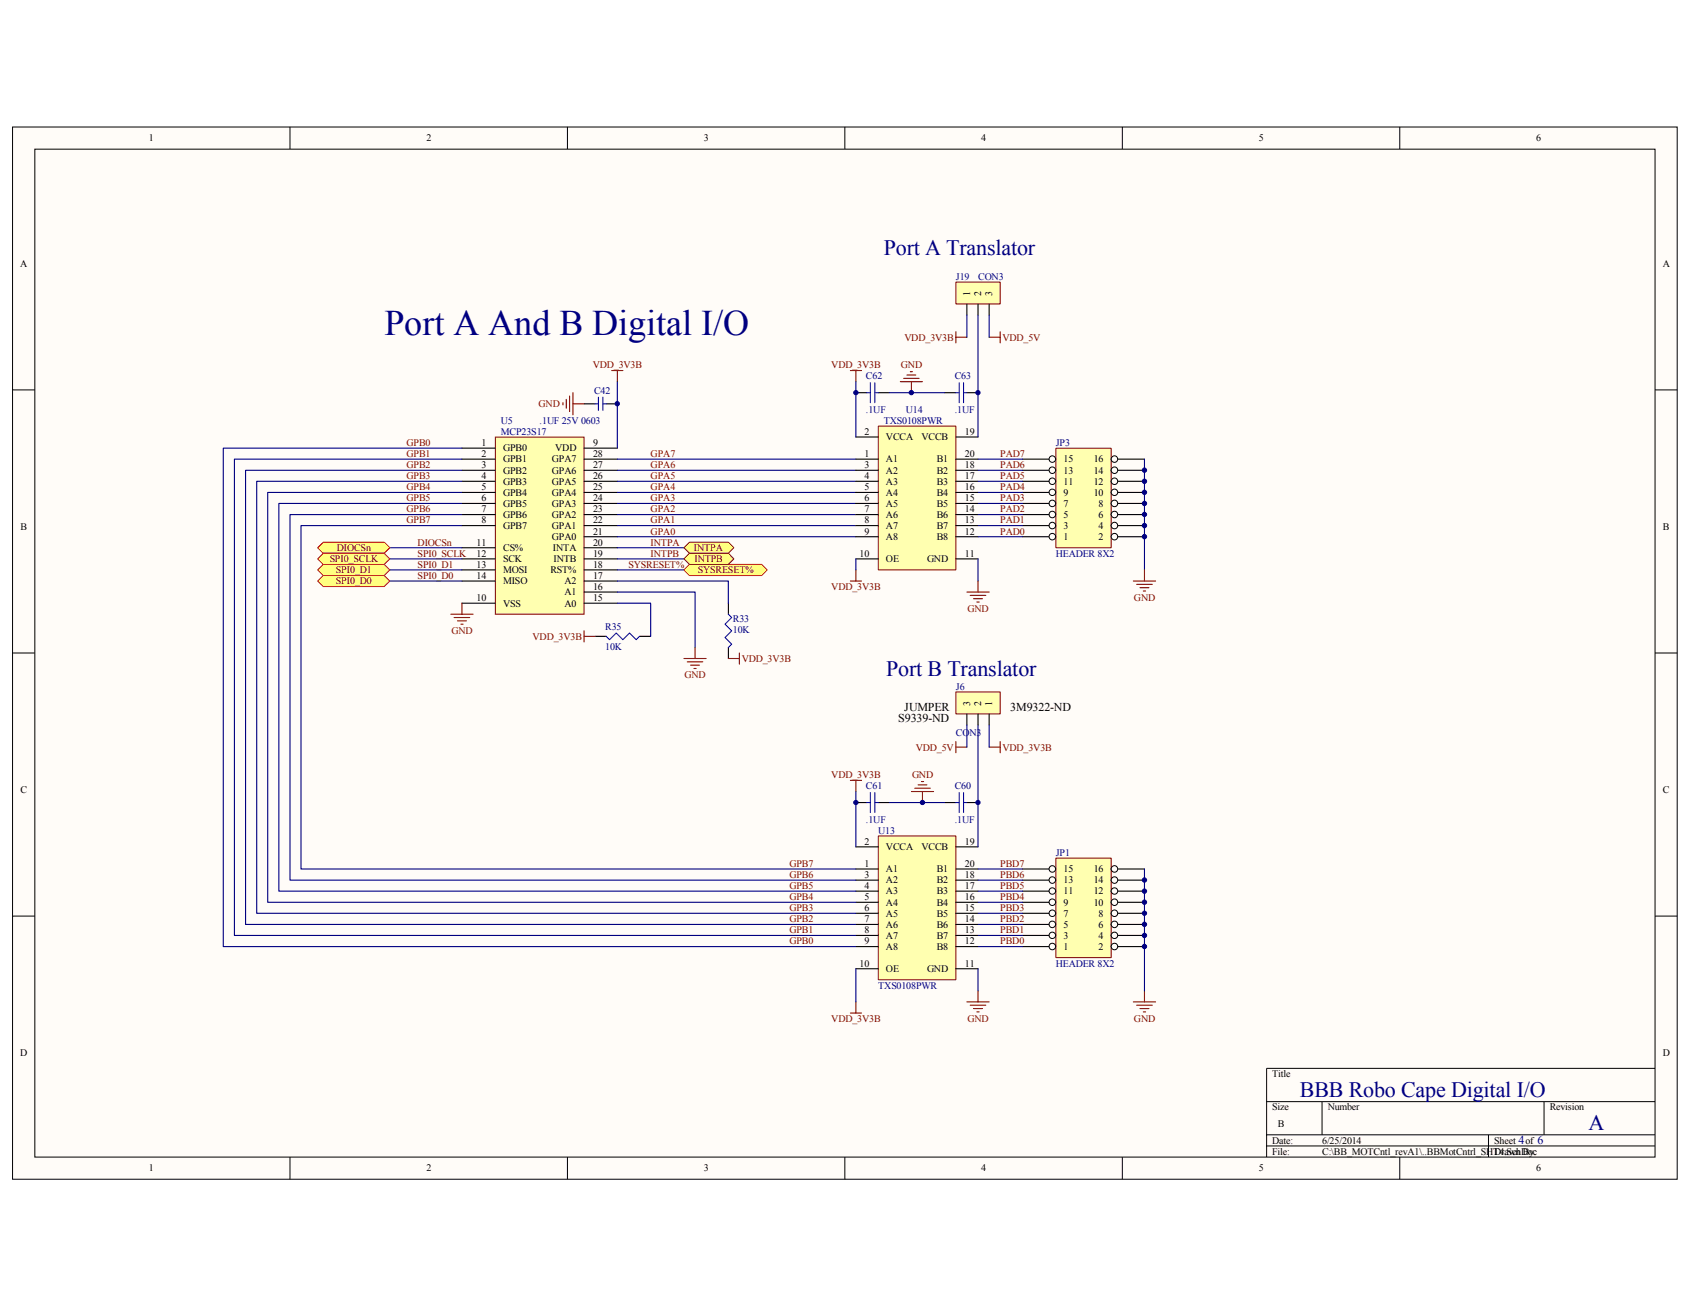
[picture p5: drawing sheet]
<svg xmlns="http://www.w3.org/2000/svg" width="279mm" height="216mm" viewBox="0 0 279 216" stroke-linecap="round" stroke-linejoin="round" font-family="sans-serif">
<path d="M2.1 21h275.2v173.9h-275.2z" fill="#fffcf8"/>
<path d="M2.1 21h275.2v173.9h-275.2z" fill="none" stroke="#000" stroke-width=".17"/>
<path d="M5.8 24.7h267.8v166.6h-267.8z" fill="#fffcf8"/>
<g fill="none" stroke="#000" stroke-width=".17">
<path d="M5.8 24.7h267.8v166.6h-267.8zM47.9 21v3.6M93.8 21v3.6M139.7 21v3.6M185.5 21v3.6M231.4 21v3.6M2.1 64.5h3.6M273.6 64.5h3.7M2.1 107.9h3.6M273.6 107.9h3.7M2.1 151.4h3.6M273.6 151.4h3.7"/>
<path d="M273.6 176.6h-64.2v14.7M47.9 191.3v3.6M93.8 191.3v3.6M139.7 191.3v3.6M185.5 191.3v3.6M209.4 182.1h64.2M209.4 187.6h64.2M209.4 189.4h64.2M218.6 182.1v5.5M231.4 191.3v3.6M246.1 187.6v3.7M255.3 182.1v5.5"/>
</g>
<path d="M81.9 72.3h14.7v29.2h-14.7z" fill="#ffffb0"/>
<path d="M81.9 72.3h14.7v29.2h-14.7z" fill="none" stroke="#800000" stroke-width=".17"/>
<g fill="none" stroke="#000" stroke-width=".18">
<path d="M76.4 74.1h5.5M76.4 75.9h5.5M76.4 77.7h5.5M76.4 79.6h5.5M96.6 74.1h5.5M96.6 75.9h5.5M96.6 77.7h5.5M96.6 79.6h5.5M96.6 66.8h1.8M100.2 66.8h1.9M76.4 81.4h5.5M76.4 83.2h5.5"/>
<path d="M76.4 85.1h5.5M76.4 86.9h5.5M76.4 99.7h5.5M76.4 90.6h5.5M76.4 92.4h5.5M76.4 94.2h5.5M76.4 96.1h5.5M96.6 81.4h5.5M96.6 83.2h5.5M96.6 85.1h5.5M96.6 86.9h5.5M96.6 99.7h5.5"/>
<path d="M96.6 90.6h5.5M96.6 92.4h5.5M96.6 94.2h5.5M96.6 96.1h5.5M96.6 97.9h5.5M96.6 88.7h5.5M120.4 99.7v1.8M98.4 105.2h1.8M105.7 105.2h1.9M120.4 107v1.9"/>
</g>
<g fill="none" stroke="#800000" stroke-width=".18">
<path d="M93.1 66.6v.3M93.6 66v1.5M94.2 65.5v2.5M94.7 64.9v3.7M94.7 66.8h1.9M101.1 61.3h1.9M102.1 61.3v1.8M76.4 99.7v1.8M74.5 101.5h3.7M75.1 102.1h2.6M75.6 102.6h1.5M76.2 103.2h.4"/>
<path d="M96.6 104.3v1.8M96.6 105.2h1.8M113.1 108.9h3.6M113.6 109.4h2.6M114.2 110h1.4M114.7 110.5h.4M114.9 107v1.9"/>
</g>
<path d="M98.4 66.8h.5M98.9 65.7v2.1M99.7 65.7v2.1M99.7 66.8h.5M100.2 105.2l.6 .5 1.1-1.1 1.1 1.1 1.1-1.1 1.1 1.1 .5-.5M120.4 101.5l.6 .6-1.1 1.1 1.1 1.1-1.1 1.1 1.1 1.1-.6 .5" fill="none" stroke="#00f" stroke-width=".18"/>
<g fill="none" stroke="#000080" stroke-width=".18">
<path d="M102.1 63.1v11M102.1 75.9h39.4M102.1 77.7h39.4M102.1 79.6h39.4M64.5 96.1h11.9M64.5 94.2h11.9M64.5 92.4h11.9M64.5 90.6h11.9M102.1 97.9h12.8v9.1M102.1 94.2h11M102.1 92.4h11M102.1 90.6h11"/>
<path d="M102.1 81.4h39.4M102.1 83.2h39.4M102.1 85.1h39.4M102.1 86.9h39.4M102.1 88.7h39.4"/>
</g>
<path d="M174.6 141.9h9.1v16.4h-9.1z" fill="#ffffb0"/>
<path d="M174.6 141.9h9.1v16.4h-9.1z" fill="none" stroke="#800000" stroke-width=".17"/>
<path d="M169 156.5h5.5" fill="none" stroke="#000" stroke-width=".18"/>
<circle cx="174" cy="156.5" r=".54" fill="#fffcf8"/>
<circle cx="174" cy="156.5" r=".54" fill="none" stroke="#000" stroke-width=".17"/>
<path d="M183.7 156.5h5.5" fill="none" stroke="#000" stroke-width=".18"/>
<circle cx="184.2" cy="156.5" r=".54" fill="#fffcf8"/>
<circle cx="184.2" cy="156.5" r=".54" fill="none" stroke="#000" stroke-width=".17"/>
<path d="M169 154.6h5.5" fill="none" stroke="#000" stroke-width=".18"/>
<circle cx="174" cy="154.6" r=".54" fill="#fffcf8"/>
<circle cx="174" cy="154.6" r=".54" fill="none" stroke="#000" stroke-width=".17"/>
<path d="M183.7 154.6h5.5" fill="none" stroke="#000" stroke-width=".18"/>
<circle cx="184.3" cy="154.6" r=".53" fill="#fffcf8"/>
<circle cx="184.3" cy="154.6" r=".53" fill="none" stroke="#000" stroke-width=".17"/>
<path d="M169 152.8h5.5" fill="none" stroke="#000" stroke-width=".18"/>
<circle cx="174" cy="152.8" r=".54" fill="#fffcf8"/>
<circle cx="174" cy="152.8" r=".54" fill="none" stroke="#000" stroke-width=".17"/>
<path d="M183.7 152.8h5.5" fill="none" stroke="#000" stroke-width=".18"/>
<circle cx="184.2" cy="152.8" r=".54" fill="#fffcf8"/>
<circle cx="184.2" cy="152.8" r=".54" fill="none" stroke="#000" stroke-width=".17"/>
<path d="M169 151h5.5" fill="none" stroke="#000" stroke-width=".18"/>
<circle cx="174" cy="151" r=".54" fill="#fffcf8"/>
<circle cx="174" cy="151" r=".54" fill="none" stroke="#000" stroke-width=".17"/>
<path d="M183.7 151h5.5" fill="none" stroke="#000" stroke-width=".18"/>
<circle cx="184.2" cy="151" r=".54" fill="#fffcf8"/>
<circle cx="184.2" cy="151" r=".54" fill="none" stroke="#000" stroke-width=".17"/>
<path d="M169 149.2h5.5" fill="none" stroke="#000" stroke-width=".18"/>
<circle cx="174" cy="149.1" r=".54" fill="#fffcf8"/>
<circle cx="174" cy="149.1" r=".54" fill="none" stroke="#000" stroke-width=".17"/>
<path d="M183.7 149.2h5.5" fill="none" stroke="#000" stroke-width=".18"/>
<circle cx="184.2" cy="149.1" r=".54" fill="#fffcf8"/>
<circle cx="184.2" cy="149.1" r=".54" fill="none" stroke="#000" stroke-width=".17"/>
<path d="M169 147.3h5.5" fill="none" stroke="#000" stroke-width=".18"/>
<circle cx="174" cy="147.3" r=".54" fill="#fffcf8"/>
<circle cx="174" cy="147.3" r=".54" fill="none" stroke="#000" stroke-width=".17"/>
<path d="M183.7 147.3h5.5" fill="none" stroke="#000" stroke-width=".18"/>
<circle cx="184.3" cy="147.3" r=".53" fill="#fffcf8"/>
<circle cx="184.3" cy="147.3" r=".53" fill="none" stroke="#000" stroke-width=".17"/>
<path d="M169 145.5h5.5" fill="none" stroke="#000" stroke-width=".18"/>
<circle cx="174" cy="145.5" r=".54" fill="#fffcf8"/>
<circle cx="174" cy="145.5" r=".54" fill="none" stroke="#000" stroke-width=".17"/>
<path d="M183.7 145.5h5.5" fill="none" stroke="#000" stroke-width=".18"/>
<circle cx="184.2" cy="145.5" r=".54" fill="#fffcf8"/>
<circle cx="184.2" cy="145.5" r=".54" fill="none" stroke="#000" stroke-width=".17"/>
<path d="M169 143.7h5.5" fill="none" stroke="#000" stroke-width=".18"/>
<circle cx="174" cy="143.7" r=".54" fill="#fffcf8"/>
<circle cx="174" cy="143.7" r=".54" fill="none" stroke="#000" stroke-width=".17"/>
<path d="M183.7 143.7h5.5" fill="none" stroke="#000" stroke-width=".18"/>
<circle cx="184.2" cy="143.7" r=".54" fill="#fffcf8"/>
<circle cx="184.2" cy="143.7" r=".54" fill="none" stroke="#000" stroke-width=".17"/>
<path d="M174.6 74.1h9.1v16.5h-9.1z" fill="#ffffb0"/>
<path d="M174.6 74.1h9.1v16.5h-9.1z" fill="none" stroke="#800000" stroke-width=".17"/>
<path d="M169 88.7h5.5" fill="none" stroke="#000" stroke-width=".18"/>
<circle cx="174" cy="88.7" r=".54" fill="#fffcf8"/>
<circle cx="174" cy="88.7" r=".54" fill="none" stroke="#000" stroke-width=".17"/>
<path d="M183.7 88.7h5.5" fill="none" stroke="#000" stroke-width=".18"/>
<circle cx="184.2" cy="88.7" r=".54" fill="#fffcf8"/>
<circle cx="184.2" cy="88.7" r=".54" fill="none" stroke="#000" stroke-width=".17"/>
<path d="M169 86.9h5.5" fill="none" stroke="#000" stroke-width=".18"/>
<circle cx="174" cy="86.9" r=".54" fill="#fffcf8"/>
<circle cx="174" cy="86.9" r=".54" fill="none" stroke="#000" stroke-width=".17"/>
<path d="M183.7 86.9h5.5" fill="none" stroke="#000" stroke-width=".18"/>
<circle cx="184.2" cy="86.9" r=".54" fill="#fffcf8"/>
<circle cx="184.2" cy="86.9" r=".54" fill="none" stroke="#000" stroke-width=".17"/>
<path d="M169 85.1h5.5" fill="none" stroke="#000" stroke-width=".18"/>
<circle cx="174" cy="85.1" r=".54" fill="#fffcf8"/>
<circle cx="174" cy="85.1" r=".54" fill="none" stroke="#000" stroke-width=".17"/>
<path d="M183.7 85.1h5.5" fill="none" stroke="#000" stroke-width=".18"/>
<circle cx="184.2" cy="85.1" r=".54" fill="#fffcf8"/>
<circle cx="184.2" cy="85.1" r=".54" fill="none" stroke="#000" stroke-width=".17"/>
<path d="M169 83.2h5.5" fill="none" stroke="#000" stroke-width=".18"/>
<circle cx="174" cy="83.2" r=".54" fill="#fffcf8"/>
<circle cx="174" cy="83.2" r=".54" fill="none" stroke="#000" stroke-width=".17"/>
<path d="M183.7 83.2h5.5" fill="none" stroke="#000" stroke-width=".18"/>
<circle cx="184.2" cy="83.2" r=".54" fill="#fffcf8"/>
<circle cx="184.2" cy="83.2" r=".54" fill="none" stroke="#000" stroke-width=".17"/>
<path d="M169 81.4h5.5" fill="none" stroke="#000" stroke-width=".18"/>
<circle cx="174" cy="81.4" r=".54" fill="#fffcf8"/>
<circle cx="174" cy="81.4" r=".54" fill="none" stroke="#000" stroke-width=".17"/>
<path d="M183.7 81.4h5.5" fill="none" stroke="#000" stroke-width=".18"/>
<circle cx="184.3" cy="81.4" r=".53" fill="#fffcf8"/>
<circle cx="184.3" cy="81.4" r=".53" fill="none" stroke="#000" stroke-width=".17"/>
<path d="M169 79.6h5.5" fill="none" stroke="#000" stroke-width=".18"/>
<circle cx="174" cy="79.6" r=".54" fill="#fffcf8"/>
<circle cx="174" cy="79.6" r=".54" fill="none" stroke="#000" stroke-width=".17"/>
<path d="M183.7 79.6h5.5" fill="none" stroke="#000" stroke-width=".18"/>
<circle cx="184.2" cy="79.6" r=".54" fill="#fffcf8"/>
<circle cx="184.2" cy="79.6" r=".54" fill="none" stroke="#000" stroke-width=".17"/>
<path d="M169 77.7h5.5" fill="none" stroke="#000" stroke-width=".18"/>
<circle cx="174" cy="77.7" r=".54" fill="#fffcf8"/>
<circle cx="174" cy="77.7" r=".54" fill="none" stroke="#000" stroke-width=".17"/>
<path d="M183.7 77.7h5.5" fill="none" stroke="#000" stroke-width=".18"/>
<circle cx="184.2" cy="77.7" r=".54" fill="#fffcf8"/>
<circle cx="184.2" cy="77.7" r=".54" fill="none" stroke="#000" stroke-width=".17"/>
<path d="M169 75.9h5.5" fill="none" stroke="#000" stroke-width=".18"/>
<circle cx="174" cy="75.9" r=".54" fill="#fffcf8"/>
<circle cx="174" cy="75.9" r=".54" fill="none" stroke="#000" stroke-width=".17"/>
<path d="M183.7 75.9h5.5" fill="none" stroke="#000" stroke-width=".18"/>
<circle cx="184.2" cy="75.9" r=".54" fill="#fffcf8"/>
<circle cx="184.2" cy="75.9" r=".54" fill="none" stroke="#000" stroke-width=".17"/>
<path d="M145.2 70.5h12.8v23.7h-12.8z" fill="#ffffb0"/>
<path d="M145.2 70.4h12.8v23.8h-12.8z" fill="none" stroke="#800000" stroke-width=".17"/>
<g fill="none" stroke="#000" stroke-width=".18">
<path d="M141.5 75.9h3.7M141.5 72.2h3.7M141.5 77.7h3.7M141.5 79.6h3.7M158 75.9h3.7M158 72.2h3.7M158 77.7h3.7M158 79.6h3.7M141.5 81.4h3.7M141.5 83.2h3.7M141.5 85.1h3.7M141.5 86.9h3.7"/>
<path d="M141.5 88.7h3.7M141.5 92.4h3.7M158 81.4h3.7M158 83.2h3.7M158 85.1h3.7M158 86.9h3.7M158 88.7h3.7M158 92.4h3.7"/>
</g>
<path d="M145.2 138.2h12.8v23.8h-12.8z" fill="#ffffb0"/>
<path d="M145.2 138.2h12.8v23.8h-12.8z" fill="none" stroke="#800000" stroke-width=".17"/>
<g fill="none" stroke="#000" stroke-width=".18">
<path d="M141.5 64.9h1.8M145.2 64.9h1.8M156.2 64.9h1.8M159.9 64.9h1.8M141.5 140h3.7M141.5 132.7h1.8M145.2 132.7h1.8M156.2 132.7h1.8M158 140h3.7M159.9 132.7h1.8M141.5 143.7h3.7M141.5 145.5h3.7"/>
<path d="M141.5 147.3h3.7M141.5 149.2h3.7M141.5 151h3.7M141.5 152.8h3.7M141.5 154.6h3.7M141.5 156.5h3.7M158 143.7h3.7M158 145.5h3.7M158 147.3h3.7M158 149.2h3.7M158 151h3.7M158 152.8h3.7"/>
<path d="M158 154.6h3.7M158 156.5h3.7M141.5 160.1h3.7M158 160.1h3.7"/>
</g>
<g fill="none" stroke="#000080" stroke-width=".18">
<path d="M141.5 63.1v9.1M147 64.9h9.2M161.7 75.9h7.3M161.7 77.7h7.3M161.7 79.6h7.3M189.2 75.9v18.3M102.1 96.1h18.3v3.6M102.1 99.7h5.5v5.5M141.5 92.4v1.8M161.7 81.4h7.3M161.7 83.2h7.3M161.7 85.1h7.3"/>
<path d="M161.7 86.9h7.3M161.7 88.7h7.3M161.7 92.4v3.7M161.7 119.8v20.2M141.5 130.9v9.1M147 132.7h9.2M161.7 143.7h7.3M161.7 145.5h7.3M161.7 147.3h7.3M161.7 149.2h7.3M161.7 151h7.3M161.7 152.8h7.3"/>
<path d="M161.7 154.6h7.3M161.7 156.5h7.3M189.2 143.7v20.1M141.5 160.1v5.5M161.7 160.1v3.7"/>
</g>
<g fill="none" stroke="#800000" stroke-width=".18">
<path d="M158 55.8h1.9M158 54.8v1.9M163.5 55.8h1.9M165.4 54.8v1.9M140.6 61.3h1.8M141.5 61.3v1.8M148.8 63.1h3.7M149.4 62.5h2.6M149.9 62h1.5M150.5 61.4h.4M150.7 63.1v1.8M140.6 96.1h1.8"/>
<path d="M141.5 94.2v1.9M159.9 97.9h3.6M160.4 98.4h2.6M161 99h1.4M161.5 99.5h.4M161.7 96.1v1.8M187.4 96.1h3.7M187.9 96.6h2.6M188.5 97.2h1.4M189 97.7h.4M189.2 94.2v1.9M120.4 108.9h1.8"/>
<path d="M122.2 107.9v1.9M140.6 129h1.8M141.5 129v1.9M150.7 130.9h3.6M151.2 130.3h2.6M151.8 129.8h1.4M152.3 129.2h.4M152.5 130.9v1.8M140.6 167.5h1.8M141.5 165.6v1.9M159.9 165.6h3.6M160.4 166.2h2.6"/>
<path d="M161 166.7h1.4M161.5 167.3h.4M161.7 163.8v1.8M187.4 165.6h3.7M187.9 166.2h2.6M188.5 166.7h1.4M189 167.3h.4M189.2 163.8v1.8"/>
</g>
<g fill="none" stroke="#00f" stroke-width=".18">
<path d="M143.3 64.9h.6M143.9 63.3v3.3M144.6 63.3v3.3M144.6 64.9h.6M158 64.9h.6M158.6 63.3v3.3M159.3 63.3v3.3M159.3 64.9h.6M143.3 132.7h.6M143.9 131v3.3M144.6 132.7h.6M144.6 131v3.3"/>
<path d="M158 132.7h.6M158.6 131v3.3M159.3 132.7h.6M159.3 131v3.3"/>
</g>
<path d="M158.1 46.7h7.3v3.5h-7.3z" fill="#ffffb0"/>
<path d="M158 46.6h7.4v3.6h-7.4z" fill="none" stroke="#800000" stroke-width=".17"/>
<path d="M159.9 50.3v1.8M161.7 50.3v1.8M163.5 50.3v1.8" fill="none" stroke="#000" stroke-width=".18"/>
<path d="M159.9 52.1v3.7M161.7 52.1v20.1M163.5 52.1v3.7" fill="none" stroke="#000080" stroke-width=".18"/>
<path d="M158 122.6v1.8M158 123.5h1.9M163.5 123.5h1.9M165.4 122.6v1.8" fill="none" stroke="#800000" stroke-width=".18"/>
<path d="M158.1 114.4h7.3v3.6h-7.3z" fill="#ffffb0"/>
<path d="M158 114.4h7.4v3.6h-7.4z" fill="none" stroke="#800000" stroke-width=".17"/>
<path d="M159.9 118v1.8M161.7 118v1.8M163.5 118v1.8" fill="none" stroke="#000" stroke-width=".18"/>
<path d="M76.4 79.6h-34v71.4h99.1M76.4 77.7h-35.8v75.1h100.9M76.4 75.9h-37.6v78.7h102.7M76.4 74.1h-39.5v82.4h104.6M76.4 86.9h-26.6v56.8h91.7M76.4 85.1h-28.5v60.4h93.6M76.4 83.2h-30.3v64.1h95.4M76.4 81.4h-32.1v67.8h97.2M159.9 119.8v3.7M163.5 119.8v3.7" fill="none" stroke="#000080" stroke-width=".18"/>
<path d="M52.5 90.6l.9-1h10.1l1 1-1 .9h-10.1z" fill-rule="evenodd" fill="#ffff80"/>
<path d="M52.5 90.6l.9-1h10.1l1 1-1 .9h-10.1z" fill="none" stroke="#f00" stroke-width=".17"/>
<path d="M52.5 96.1l.9-1h10.1l1 1-1 .9h-10.1z" fill-rule="evenodd" fill="#ffff80"/>
<path d="M52.5 96.1l.9-1h10.1l1 1-1 .9h-10.1z" fill="none" stroke="#f00" stroke-width=".17"/>
<path d="M113.1 94.2l.9-.9h11.9l.9 .9-.9 .9h-11.9z" fill-rule="evenodd" fill="#ffff80"/>
<path d="M113.1 94.2l.9-.9h11.9l.9 .9-.9 .9h-11.9z" fill="none" stroke="#f00" stroke-width=".17"/>
<path d="M52.5 94.2l.9-.9h10.1l1 .9-1 .9h-10.1z" fill-rule="evenodd" fill="#ffff80"/>
<path d="M52.5 94.2l.9-.9h10.1l1 .9-1 .9h-10.1z" fill="none" stroke="#f00" stroke-width=".17"/>
<path d="M53.4 91.5h10.1l1 .9-1 .9h-10.1l-.9-.9z" fill-rule="evenodd" fill="#ffff80"/>
<path d="M53.4 91.5h10.1l1 .9-1 .9h-10.1l-.9-.9z" fill="none" stroke="#f00" stroke-width=".17"/>
<path d="M114 91.5h6.4l.9 .9-.9 .9h-6.4l-.9-.9z" fill-rule="evenodd" fill="#ffff80"/>
<path d="M114 91.5h6.4l.9 .9-.9 .9h-6.4l-.9-.9z" fill="none" stroke="#800000" stroke-width=".17"/>
<path d="M113.1 90.6l.9-1h6.4l.9 1-.9 .9h-6.4z" fill-rule="evenodd" fill="#ffff80"/>
<path d="M113.1 90.6l.9-1h6.4l.9 1-.9 .9h-6.4z" fill="none" stroke="#800000" stroke-width=".17"/>
<circle cx="102" cy="66.7" r=".36" fill="#000080"/>
<circle cx="102" cy="66.7" r=".36" fill="none" stroke="#000080" stroke-width=".17"/>
<circle cx="141.5" cy="132.7" r=".35" fill="#000080"/>
<circle cx="141.5" cy="132.7" r=".35" fill="none" stroke="#000080" stroke-width=".17"/>
<circle cx="141.5" cy="64.9" r=".35" fill="#000080"/>
<circle cx="141.5" cy="64.9" r=".35" fill="none" stroke="#000080" stroke-width=".17"/>
<circle cx="150.7" cy="64.9" r=".35" fill="#000080"/>
<circle cx="150.7" cy="64.9" r=".35" fill="none" stroke="#000080" stroke-width=".17"/>
<circle cx="152.5" cy="132.7" r=".35" fill="#000080"/>
<circle cx="152.5" cy="132.7" r=".35" fill="none" stroke="#000080" stroke-width=".17"/>
<circle cx="161.7" cy="132.7" r=".35" fill="#000080"/>
<circle cx="161.7" cy="132.7" r=".35" fill="none" stroke="#000080" stroke-width=".17"/>
<circle cx="161.7" cy="64.9" r=".35" fill="#000080"/>
<circle cx="161.7" cy="64.9" r=".35" fill="none" stroke="#000080" stroke-width=".17"/>
<circle cx="189.2" cy="156.5" r=".36" fill="#000080"/>
<circle cx="189.2" cy="156.5" r=".36" fill="none" stroke="#000080" stroke-width=".17"/>
<circle cx="189.2" cy="154.6" r=".36" fill="#000080"/>
<circle cx="189.2" cy="154.6" r=".36" fill="none" stroke="#000080" stroke-width=".17"/>
<circle cx="189.2" cy="152.8" r=".36" fill="#000080"/>
<circle cx="189.2" cy="152.8" r=".36" fill="none" stroke="#000080" stroke-width=".17"/>
<circle cx="189.2" cy="151" r=".36" fill="#000080"/>
<circle cx="189.2" cy="151" r=".36" fill="none" stroke="#000080" stroke-width=".17"/>
<circle cx="189.2" cy="149.1" r=".36" fill="#000080"/>
<circle cx="189.2" cy="149.1" r=".36" fill="none" stroke="#000080" stroke-width=".17"/>
<circle cx="189.2" cy="147.3" r=".36" fill="#000080"/>
<circle cx="189.2" cy="147.3" r=".36" fill="none" stroke="#000080" stroke-width=".17"/>
<circle cx="189.2" cy="145.5" r=".36" fill="#000080"/>
<circle cx="189.2" cy="145.5" r=".36" fill="none" stroke="#000080" stroke-width=".17"/>
<circle cx="189.2" cy="88.7" r=".36" fill="#000080"/>
<circle cx="189.2" cy="88.7" r=".36" fill="none" stroke="#000080" stroke-width=".17"/>
<circle cx="189.2" cy="86.9" r=".36" fill="#000080"/>
<circle cx="189.2" cy="86.9" r=".36" fill="none" stroke="#000080" stroke-width=".17"/>
<circle cx="189.2" cy="85" r=".36" fill="#000080"/>
<circle cx="189.2" cy="85" r=".36" fill="none" stroke="#000080" stroke-width=".17"/>
<circle cx="189.2" cy="83.2" r=".36" fill="#000080"/>
<circle cx="189.2" cy="83.2" r=".36" fill="none" stroke="#000080" stroke-width=".17"/>
<circle cx="189.2" cy="81.4" r=".36" fill="#000080"/>
<circle cx="189.2" cy="81.4" r=".36" fill="none" stroke="#000080" stroke-width=".17"/>
<circle cx="189.2" cy="79.6" r=".36" fill="#000080"/>
<circle cx="189.2" cy="79.6" r=".36" fill="none" stroke="#000080" stroke-width=".17"/>
<circle cx="189.2" cy="77.7" r=".36" fill="#000080"/>
<circle cx="189.2" cy="77.7" r=".36" fill="none" stroke="#000080" stroke-width=".17"/>
<text font-size="6" fill="#000080" x="63.5" y="55.4">Port A And B Digital I/O</text>
<g font-size="3.6" fill="#000080">
<text x="146.1" y="42.1">Port A Translator</text>
<text x="146.5" y="111.7">Port B Translator</text>
<text x="214.9" y="181.3">BBB Robo Cape Digital I/O</text>
<text x="262.6" y="186.8">A</text>
</g>
<g font-size="2">
<text x="148.5" y="119.4">S9339-ND</text>
<text x="149.5" y="117.6">JUMPER</text>
<text x="167" y="117.6">3M9322-ND</text>
</g>
<g font-size="2" fill="#000080">
<text x="251.1" y="189.2">4</text>
<text x="254.2" y="189.2">6</text>
</g>
<g font-size="1.7">
<text x="24.6" y="23.3">1</text>
<text x="70.5" y="23.3">2</text>
<text x="116.4" y="23.3">3</text>
<text x="162.2" y="23.3">4</text>
<text x="208.1" y="23.3">5</text>
<text x="254" y="23.3">6</text>
<text x="3.3" y="44.2">A</text>
<text x="274.9" y="44.2">A</text>
<text x="160.4" y="49" transform="rotate(-90 160.4 49)">1</text>
<text x="162.2" y="49" transform="rotate(-90 162.2 49)">2</text>
<text x="164" y="49" transform="rotate(-90 164 49)">3</text>
<text x="142.9" y="71.9">2</text>
<text x="159.5" y="71.9">19</text>
<text x="79.6" y="73.7">1</text>
<text x="79.6" y="75.5">2</text>
<text x="79.6" y="77.4">3</text>
<text x="83.2" y="74.6">GPB0</text>
<text x="83.2" y="76.5">GPB1</text>
<text x="91.2" y="76.5">GPA7</text>
<text x="91.8" y="74.6">VDD</text>
<text x="98" y="77.4">27</text>
<text x="98" y="75.5">28</text>
<text x="98" y="73.7">9</text>
<text x="142.9" y="75.5">1</text>
<text x="142.9" y="77.4">3</text>
<text x="146.5" y="76.5">A1</text>
<text x="146.5" y="72.8">VCCA</text>
<text x="152.3" y="72.8">VCCB</text>
<text x="154.9" y="76.5">B1</text>
<text x="159.5" y="77.4">18</text>
<text x="159.5" y="75.5">20</text>
<text x="175.8" y="76.5">15</text>
<text x="180.8" y="76.5">16</text>
<text x="79.6" y="79.2">4</text>
<text x="79.6" y="81">5</text>
<text x="79.6" y="82.9">6</text>
<text x="83.2" y="78.3">GPB2</text>
<text x="83.2" y="80.1">GPB3</text>
<text x="83.2" y="82">GPB4</text>
<text x="83.2" y="83.8">GPB5</text>
<text x="91.2" y="83.8">GPA3</text>
<text x="91.2" y="82">GPA4</text>
<text x="91.2" y="80.1">GPA5</text>
<text x="91.2" y="78.3">GPA6</text>
<text x="98" y="82.9">24</text>
<text x="98" y="81">25</text>
<text x="98" y="79.2">26</text>
<text x="142.9" y="79.2">4</text>
<text x="142.9" y="81">5</text>
<text x="142.9" y="82.9">6</text>
<text x="146.5" y="78.3">A2</text>
<text x="146.5" y="80.1">A3</text>
<text x="146.5" y="82">A4</text>
<text x="146.5" y="83.8">A5</text>
<text x="154.9" y="83.8">B5</text>
<text x="154.9" y="82">B4</text>
<text x="154.9" y="80.1">B3</text>
<text x="154.9" y="78.3">B2</text>
<text x="159.5" y="82.9">15</text>
<text x="159.5" y="81">16</text>
<text x="159.5" y="79.2">17</text>
<text x="175.8" y="83.8">7</text>
<text x="175.8" y="82">9</text>
<text x="175.8" y="80.1">11</text>
<text x="175.8" y="78.3">13</text>
<text x="180.8" y="82">10</text>
<text x="180.8" y="80.1">12</text>
<text x="180.8" y="78.3">14</text>
<text x="181.6" y="83.8">8</text>
<text x="3.4" y="87.7">B</text>
<text x="79.6" y="84.7">7</text>
<text x="79.6" y="86.5">8</text>
<text x="83.2" y="85.6">GPB6</text>
<text x="83.2" y="87.4">GPB7</text>
<text x="91.2" y="89.3">GPA0</text>
<text x="91.2" y="87.4">GPA1</text>
<text x="91.2" y="85.6">GPA2</text>
<text x="98" y="88.4">21</text>
<text x="98" y="86.5">22</text>
<text x="98" y="84.7">23</text>
<text x="142.9" y="84.7">7</text>
<text x="142.9" y="86.5">8</text>
<text x="142.9" y="88.4">9</text>
<text x="146.5" y="85.6">A6</text>
<text x="146.5" y="87.4">A7</text>
<text x="146.5" y="89.3">A8</text>
<text x="154.9" y="89.3">B8</text>
<text x="154.9" y="87.4">B7</text>
<text x="154.9" y="85.6">B6</text>
<text x="159.5" y="88.4">12</text>
<text x="159.5" y="86.5">13</text>
<text x="159.5" y="84.7">14</text>
<text x="175.8" y="89.3">1</text>
<text x="175.8" y="87.4">3</text>
<text x="175.8" y="85.6">5</text>
<text x="181.6" y="89.3">2</text>
<text x="181.6" y="87.4">4</text>
<text x="181.6" y="85.6">6</text>
<text x="274.9" y="87.7">B</text>
<text x="78.8" y="90.2">11</text>
<text x="78.8" y="92">12</text>
<text x="78.8" y="93.9">13</text>
<text x="78.8" y="95.7">14</text>
<text x="83.2" y="91.1">CS%</text>
<text x="83.2" y="92.9">SCK</text>
<text x="83.2" y="94.8">MOSI</text>
<text x="91" y="94.8">RST%</text>
<text x="91.4" y="91.1">INTA</text>
<text x="91.5" y="92.9">INTB</text>
<text x="98" y="95.7">17</text>
<text x="98" y="92">19</text>
<text x="98" y="93.9">18</text>
<text x="98" y="90.2">20</text>
<text x="142.1" y="92">10</text>
<text x="146.5" y="92.9">OE</text>
<text x="153.3" y="92.9">GND</text>
<text x="159.5" y="92">11</text>
<text x="78.8" y="99.4">10</text>
<text x="83.2" y="100.3">VSS</text>
<text x="83.2" y="96.6">MISO</text>
<text x="93.3" y="100.3">A0</text>
<text x="93.3" y="98.4">A1</text>
<text x="93.3" y="96.6">A2</text>
<text x="98" y="99.4">15</text>
<text x="98" y="97.5">16</text>
<text x="160.4" y="116.8" transform="rotate(-90 160.4 116.8)">3</text>
<text x="162.2" y="116.8" transform="rotate(-90 162.2 116.8)">2</text>
<text x="164" y="116.8" transform="rotate(-90 164 116.8)">1</text>
<text x="3.4" y="131.1">C</text>
<text x="274.9" y="131.1">C</text>
<text x="142.9" y="143.3">1</text>
<text x="142.9" y="139.6">2</text>
<text x="146.5" y="140.5">VCCA</text>
<text x="152.3" y="140.5">VCCB</text>
<text x="159.5" y="143.3">20</text>
<text x="159.5" y="139.6">19</text>
<text x="142.9" y="145.1">3</text>
<text x="142.9" y="147">4</text>
<text x="142.9" y="148.8">5</text>
<text x="146.5" y="144.2">A1</text>
<text x="146.5" y="146.1">A2</text>
<text x="146.5" y="147.9">A3</text>
<text x="146.5" y="149.7">A4</text>
<text x="154.9" y="149.7">B4</text>
<text x="154.9" y="147.9">B3</text>
<text x="154.9" y="146.1">B2</text>
<text x="154.9" y="144.2">B1</text>
<text x="159.5" y="148.8">16</text>
<text x="159.5" y="147">17</text>
<text x="159.5" y="145.1">18</text>
<text x="175.8" y="149.7">9</text>
<text x="175.8" y="147.9">11</text>
<text x="175.8" y="146.1">13</text>
<text x="175.8" y="144.2">15</text>
<text x="180.8" y="149.7">10</text>
<text x="180.8" y="147.9">12</text>
<text x="180.8" y="146.1">14</text>
<text x="180.8" y="144.2">16</text>
<text x="142.9" y="150.6">6</text>
<text x="142.9" y="152.5">7</text>
<text x="142.9" y="154.3">8</text>
<text x="146.5" y="151.5">A5</text>
<text x="146.5" y="153.4">A6</text>
<text x="146.5" y="155.2">A7</text>
<text x="154.9" y="155.2">B7</text>
<text x="154.9" y="153.4">B6</text>
<text x="154.9" y="151.5">B5</text>
<text x="159.5" y="154.3">13</text>
<text x="159.5" y="152.5">14</text>
<text x="159.5" y="150.6">15</text>
<text x="175.8" y="155.2">3</text>
<text x="175.8" y="153.4">5</text>
<text x="175.8" y="151.5">7</text>
<text x="181.6" y="155.2">4</text>
<text x="181.6" y="153.4">6</text>
<text x="181.6" y="151.5">8</text>
<text x="142.1" y="159.8">10</text>
<text x="142.9" y="156.1">9</text>
<text x="146.5" y="157">A8</text>
<text x="146.5" y="160.7">OE</text>
<text x="153.3" y="160.7">GND</text>
<text x="154.9" y="157">B8</text>
<text x="159.5" y="159.8">11</text>
<text x="159.5" y="156.1">12</text>
<text x="175.8" y="157">1</text>
<text x="181.6" y="157">2</text>
<text x="3.3" y="174.6">D</text>
<text x="210.3" y="178.1">Title</text>
<text x="274.9" y="174.6">D</text>
<text x="210.3" y="183.6">Size</text>
<text x="219.5" y="183.6">Number</text>
<text x="256.2" y="183.6">Revision</text>
<text x="210.3" y="189.1">Date:</text>
<text x="210.3" y="190.9">File:</text>
<text x="211.2" y="186.3">B</text>
<text x="218.6" y="189.1">6/25/2014</text>
<text x="218.6" y="190.9">C:\BB_MOTCntl_revA1\..BBMotCntrl_SHT4.SchDoc</text>
<text x="247" y="190.9">Drawn By:</text>
<text x="247" y="189.1">Sheet</text>
<text x="252.2" y="189.1">of</text>
<text x="24.6" y="193.7">1</text>
<text x="70.5" y="193.7">2</text>
<text x="116.4" y="193.7">3</text>
<text x="162.2" y="193.7">4</text>
<text x="208.1" y="193.7">5</text>
<text x="254" y="193.7">6</text>
</g>
<g font-size="1.7" fill="#000080">
<text x="158" y="46.2">J19</text>
<text x="161.7" y="46.2">CON3</text>
<text x="98.2" y="65.1">C42</text>
<text x="143.2" y="62.7">C62</text>
<text x="157.8" y="62.7">C63</text>
<text x="82.8" y="70">U5</text>
<text x="82.8" y="71.9">MCP23S17</text>
<text x="89.2" y="70">.1UF 25V 0603</text>
<text x="143.2" y="68.2">.1UF</text>
<text x="146.1" y="70">TXS0108PWR</text>
<text x="149.8" y="68.2">U14</text>
<text x="157.8" y="68.2">.1UF</text>
<text x="174.5" y="73.7">JP3</text>
<text x="174.5" y="92">HEADER 8X2</text>
<text x="100.1" y="104.1">R35</text>
<text x="100.1" y="107.4">10K</text>
<text x="121.2" y="102.8">R33</text>
<text x="121.2" y="104.7">10K</text>
<text x="158" y="114">J6</text>
<text x="158" y="121.7">CON3</text>
<text x="143.2" y="130.5">C61</text>
<text x="157.8" y="130.5">C60</text>
<text x="143.2" y="136">.1UF</text>
<text x="145.2" y="137.8">U13</text>
<text x="157.8" y="136">.1UF</text>
<text x="174.5" y="141.5">JP1</text>
<text x="174.5" y="159.8">HEADER 8X2</text>
<text x="145.2" y="163.4">TXS0108PWR</text>
</g>
<g font-size="1.7" fill="#800000">
<text x="149.5" y="56.3">VDD_3V3B</text>
<text x="165.7" y="56.3">VDD_5V</text>
<text x="98" y="60.9">VDD_3V3B</text>
<text x="137.4" y="60.9">VDD_3V3B</text>
<text x="149" y="60.9">GND</text>
<text x="89" y="67.3">GND</text>
<text x="67.2" y="73.7">GPB0</text>
<text x="67.2" y="75.5">GPB1</text>
<text x="67.2" y="77.4">GPB2</text>
<text x="107.6" y="77.4">GPA6</text>
<text x="107.6" y="75.5">GPA7</text>
<text x="165.4" y="77.4">PAD6</text>
<text x="165.4" y="75.5">PAD7</text>
<text x="67.2" y="79.2">GPB3</text>
<text x="67.2" y="81">GPB4</text>
<text x="67.2" y="82.9">GPB5</text>
<text x="107.6" y="82.9">GPA3</text>
<text x="107.6" y="81">GPA4</text>
<text x="107.6" y="79.2">GPA5</text>
<text x="165.4" y="82.9">PAD3</text>
<text x="165.4" y="81">PAD4</text>
<text x="165.4" y="79.2">PAD5</text>
<text x="67.2" y="84.7">GPB6</text>
<text x="67.2" y="86.5">GPB7</text>
<text x="107.6" y="88.4">GPA0</text>
<text x="107.6" y="86.5">GPA1</text>
<text x="107.6" y="84.7">GPA2</text>
<text x="165.4" y="88.4">PAD0</text>
<text x="165.4" y="86.5">PAD1</text>
<text x="165.4" y="84.7">PAD2</text>
<text x="54.5" y="92.9">SPI0_SCLK</text>
<text x="55.5" y="94.8">SPI0_D1</text>
<text x="55.7" y="91.1">DIOCSn</text>
<text x="69" y="90.2">DIOCSn</text>
<text x="107.6" y="90.2">INTPA</text>
<text x="107.6" y="92">INTPB</text>
<text x="114.7" y="91.1">INTPA</text>
<text x="114.8" y="92.9">INTPB</text>
<text x="115.4" y="94.8">SYSRESET%</text>
<text x="55.5" y="96.6">SPI0_D0</text>
<text x="137.4" y="97.5">VDD_3V3B</text>
<text x="160" y="101.2">GND</text>
<text x="187.5" y="99.3">GND</text>
<text x="74.6" y="104.8">GND</text>
<text x="88.1" y="105.7">VDD_3V3B</text>
<text x="113.2" y="112.1">GND</text>
<text x="122.6" y="109.4">VDD_3V3B</text>
<text x="151.4" y="124.1">VDD_5V</text>
<text x="165.7" y="124.1">VDD_3V3B</text>
<text x="137.4" y="128.7">VDD_3V3B</text>
<text x="150.8" y="128.7">GND</text>
<text x="130.5" y="143.3">GPB7</text>
<text x="165.4" y="143.3">PBD7</text>
<text x="130.5" y="148.8">GPB4</text>
<text x="130.5" y="147">GPB5</text>
<text x="130.5" y="145.1">GPB6</text>
<text x="165.4" y="148.8">PBD4</text>
<text x="165.4" y="147">PBD5</text>
<text x="165.4" y="145.1">PBD6</text>
<text x="130.5" y="154.3">GPB1</text>
<text x="130.5" y="152.5">GPB2</text>
<text x="130.5" y="150.6">GPB3</text>
<text x="165.4" y="154.3">PBD1</text>
<text x="165.4" y="152.5">PBD2</text>
<text x="165.4" y="150.6">PBD3</text>
<text x="130.5" y="156.1">GPB0</text>
<text x="165.4" y="156.1">PBD0</text>
<text x="137.4" y="168.9">VDD_3V3B</text>
<text x="160" y="168.9">GND</text>
<text x="187.5" y="168.9">GND</text>
</g>
<g font-size="1.7" fill="#790000">
<text x="69" y="95.7">SPI0_D0</text>
<text x="69" y="92">SPI0_SCLK</text>
<text x="69" y="93.9">SPI0_D1</text>
<text x="103.9" y="93.9">SYSRESET%</text>
</g>
</svg>
